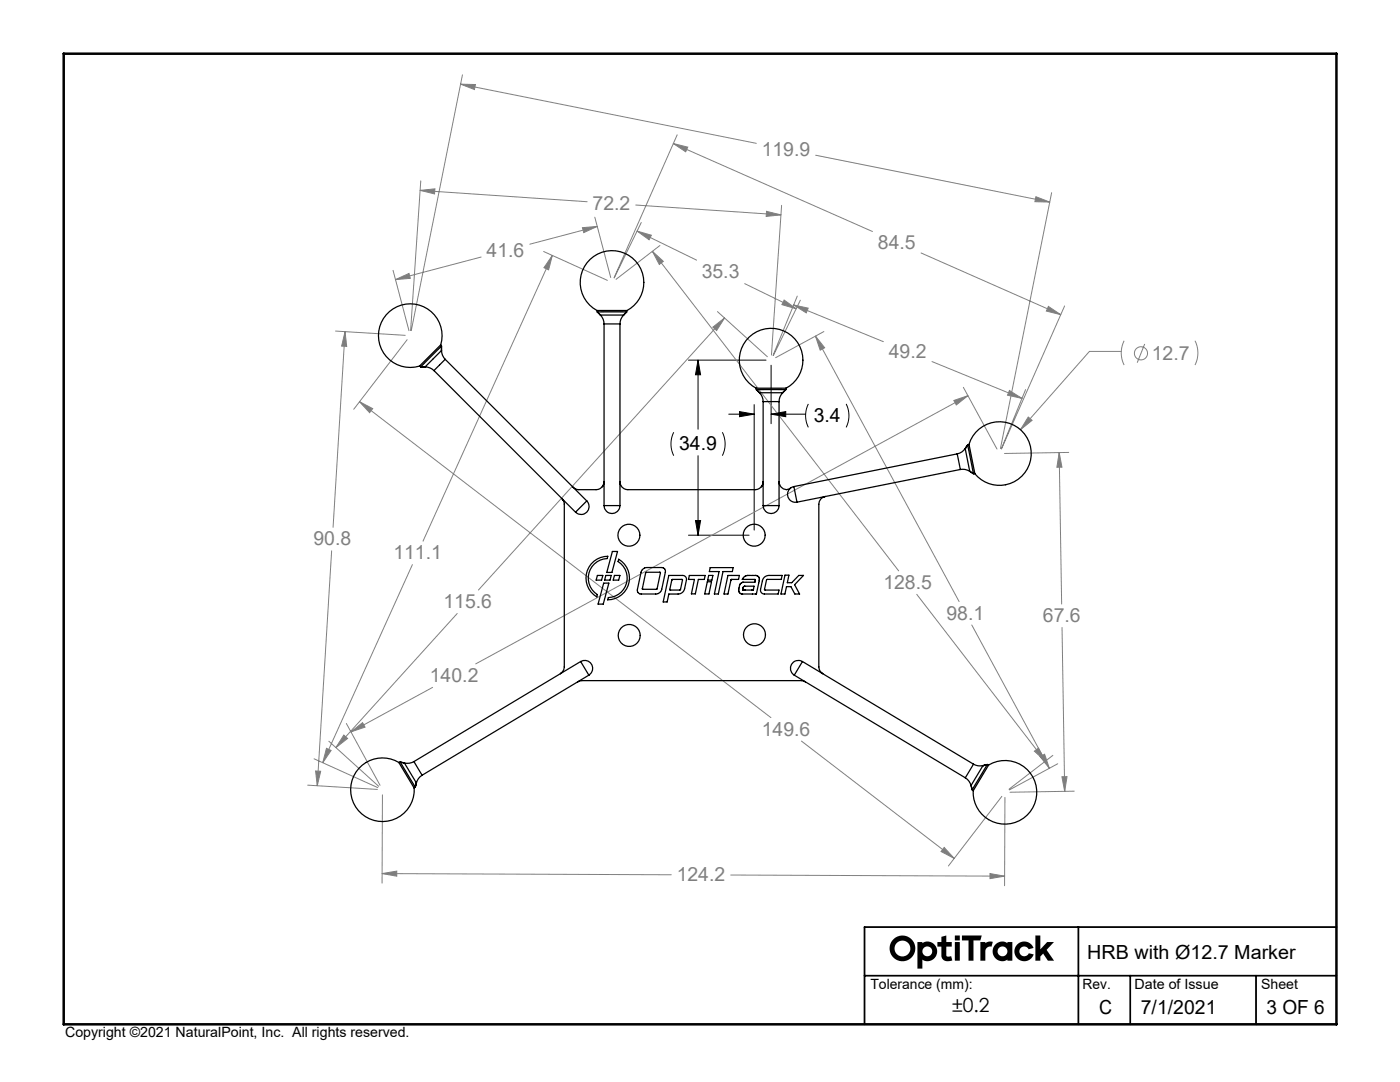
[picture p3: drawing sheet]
<svg xmlns="http://www.w3.org/2000/svg" width="279mm" height="216mm" viewBox="0 0 279 216" stroke-linecap="round" stroke-linejoin="round" font-family="sans-serif">
<path d="M172.5 194.7h94.2M215.2 185v19.4M225.6 194.7v9.7M250.7 194.7v9.7M266.7 185h-94.2v19.4" fill="none" stroke="#000" stroke-width=".35"/>
<path d="M12.7 10.7h254v193.7h-254z" fill="none" stroke="#000" stroke-width=".5"/>
<path d="M178.5 189.3a1.6 1.6 0 0 1 3.2 0 1.6 1.6 0 0 1-3.2 0zM177.5 189.2a2.6 2.6 0 0 0 5.2 0 2.6 2.6 0 0 0-5.2 0zM184.1 189.8a.98 .98 0 0 1 1.9 0 .98 .98 0 0 1-1.9 0zM183.1 188v5.3h1v-1.8l.1 .1a1.93 1.93 0 0 0 2.8-1.8 1.93 1.93 0 0 0-2.9-1.6v-.2zM187.9 186.9v1.1h-.8v.9h.8v1.7a1.44 1.44 0 0 0 2.2 1.1l-.3-.9-.7 .1-.2-.3v-1.7h1v-.9h-1v-1.3zM190.6 188v3.7h.9v-3.7zM190.6 186.7v1h.9v-1zM192 186.7v1h1.3v4h1v-4h1.4l.2-1zM195.7 188v3.7h.9l.1-2.2 .5-.5 .7-.1 .2-1h-.8l-.7 .3v-.2zM199.1 189.8a.98 .98 0 0 1 1.9 0 .98 .98 0 0 1-1.9 0zM198.6 188.5a1.93 1.93 0 0 0-.1 2.6 1.93 1.93 0 0 0 2.6 .4v.2h.9v-3.7h-.9v.2l-.3-.1a1.82 1.82 0 0 0-2.2 .4zM203.1 188.4a1.97 1.97 0 0 0 .3 3.1 1.97 1.97 0 0 0 2.9-1.1l-1-.2-.4 .5-.5 .1-.5-.2-.4-.3v-.8l.5-.6h.8l.5 .5 1-.3-.5-.6-.7-.5a1.96 1.96 0 0 0-2 .4zM206.6 186.7v5h1v-.8l.6-.6 .9 1.4h1.3l-1.5-2.2 1.4-1.5h-1.3l-1.4 1.4v-2.7z" fill-rule="evenodd" fill="#000"/>
<g fill="none" stroke="#808080" stroke-width=".2">
<path d="M91.9 16.8l3 .1-.2 1zM91.9 16.8l59 11.8M92.3 14.9l-10.2 51.1M83.8 38l3-.3-.1 1zM83.8 38l33.4 2.3M84 36.1l-2.1 29.9M134.4 28.6l2.9 .8-.5 .9zM134.4 28.6l39.7 17.6M135.1 26.9l-12.5 28.5M162.8 31l46.7 9.3M206.7 39.3l2.8 1-3-.1zM209.9 38.5l-10.2 51"/>
<path d="M78.4 54l3.2 12M78.9 55.8l2.7-1.2 .3 .9zM96 51.3l-17.1 4.5M108.5 50.2l12.7 5.7M110.2 51l-25.8 57M110.2 51l-.7 2.8-.9-.4zM116.2 45.4l3-.2-2.7 1.2zM118.7 43.3l3.2 12.1M119.2 45.2l-13.5 3.5M126.9 40.9l29 2M127.1 46.1l11.9 5.8M127.1 46.1l2.9 .8-.5 .9z"/>
<path d="M128 44.4l-5.4 11M130.2 50.1l49.1 63.8M130.2 50.1l2.2 2.1-.8 .6zM131.7 49l-8.8 6.7M148.6 56.6l10.3 5M153 42.2l2.9 .7-3 .3zM156 41l-2 29.8M156.5 59.9l2.4 1.7-2.9-.8zM159.1 59.1l-4.8 11.8M159.7 59.9l-5.4 11M183.8 50.5l27.9 12.3M67 66.1l13.9 .8"/>
<path d="M68.9 66.2l.3 2.9h-1zM68.9 66.2l-2.4 39M81.3 67.8l-10.7 13.9M142.3 65.3l2.3-1.8-1.6 2.5zM143.2 62.2l9.9 9M144.6 63.5l-49.1 54.2M158.4 60.9l17.9 7.3M158.4 60.9l2.9 .6-.4 .9zM162.7 67.1l1.9 2.3-.9 .5zM162.7 67.1l28.7 52.9M164.4 66.2l-9.6 5.2M186 72.1l18 7.4"/>
<path d="M190.4 79.9l2.8-.9-2.4 1.8zM192.3 77.3l6.7 12.3M193.2 79l-98.3 53.5M201.5 77.9l2.5 1.6-2.9-.6zM204.7 77.7l-4.9 11.9M209.2 61.1l2.5 1.7-2.9-.7zM212.5 61l-12.6 28.6M223.8 70.1h-6.4l-13.7 15.6M224.3 68a5.4 5.4 0 0 0 0 4.8M228.5 68.6l-1.5 3.8M238.5 68a5.4 5.4 0 0 1 0 4.8M71.8 80.2l82 63"/>
<path d="M71.8 80.2l2.6 1.3-.6 .8zM205.2 83.2l.8 .7-2.3 1.8zM211.4 90.3l.5 2.9h-1zM211.4 90.3l.5 30.2M213.3 90.3l-12.8 .2M66.2 109.9l-2.9 46.9M82.3 112.7l-17.9 39.5M183 118.6l25.6 33.3M86.3 137.2l-16.3 8.8M91.2 122.4l-24.2 26.8M193.9 124.7l15.5 28.6M212 125.2l.5 32.7"/>
<path d="M61.4 156.7l13.9 .8M62.7 151.4l12.7 5.8M63 153.8l1 .1-.7 2.9zM65.2 149.3l.9 .4-1.7 2.5zM65.6 147.9l10 9M68.6 146.7l.8 .7-2.4 1.8zM69.1 144.4l6.7 12.3M70 146l2.4-1.8 .4 .9zM76.3 158.6l-.1 17.6M159.9 147.9l30.5 23.4M199.9 158.9l-10.6 13.9M200.6 159.1l-.1 17.6"/>
<path d="M206.4 149.9l.8-.6 1.4 2.6zM207.6 151l.9-.5 .9 2.8zM210.1 150.7l-8.7 6.8M211.1 152.4l-9.6 5.2M211.9 155h1l-.4 2.9zM214.4 157.9l-12.8 .2M76.3 174.3l2.9-.5v1zM76.3 174.3l57.7 .3M145.8 174.6l54.7 .2M188.4 169.1l2 2.2-2.6-1.4zM197.6 174.3l2.9 .5-2.9 .5z"/>
<circle cx="227.7" cy="70.5" r="1.31"/>
</g>
<g fill="none" stroke="#000" stroke-width=".2">
<path d="M137.4 71.9h15.5M139.3 71.9l.5 2.9h-1zM139.3 71.9v13.8M153.9 72.9v11.6M134.5 86.2a5.2 5.2 0 0 0 0 4.7M139.3 90.9v15.9M144.2 86.2a5.2 5.2 0 0 1 0 4.7M145.4 82.6h5.1M147.6 82.1l2.9 .5-2.9 .5zM150.5 80.7v25.1M153.9 82.6l2.9-.5v1zM153.9 82.6h6.9"/>
<path d="M161.3 80.6a5.2 5.2 0 0 0 0 4.7M168.9 80.6a5.2 5.2 0 0 1 0 4.7M137.4 106.8h12.1M138.8 103.9h1l-.5 2.9z"/>
</g>
<path d="M139.3 71.9l.5 2.9h-1zM138.8 103.9h1l-.5 2.9zM147.6 82.1l2.9 .5-2.9 .5zM153.9 82.6l2.9-.5v1z" fill="#000"/>
<path d="M91.9 16.8l3 .1-.2 1zM206.7 39.3l2.8 1-3-.1zM68.9 66.2l.3 2.9h-1zM63 153.8l1 .1-.7 2.9zM76.3 174.3l2.9-.5v1zM197.6 174.3l2.9 .5-2.9 .5zM70 146l2.4-1.8 .4 .9zM190.4 79.9l2.8-.9-2.4 1.8zM188.4 169.1l2 2.2-2.6-1.4zM71.8 80.2l2.6 1.3-.6 .8zM205.2 83.2l-1.5 2.5 2.3-1.8zM211.4 90.3l.5 2.9h-1zM211.9 155h1l-.4 2.9zM78.9 55.8l2.7-1.2 .3 .9zM116.2 45.4l3-.2-2.7 1.2zM127.1 46.1l2.9 .8-.5 .9zM156.5 59.9l2.4 1.7-2.9-.8zM158.4 60.9l2.9 .6-.4 .9zM201.5 77.9l2.5 1.6-2.9-.6zM153 42.2l2.9 .7-3 .3zM83.8 38l3-.3-.1 1zM65.2 149.3l.9 .4-1.7 2.5zM110.2 51l-.7 2.8-.9-.4zM142.3 65.3l2.3-1.8-1.6 2.5zM68.6 146.7l.8 .7-2.4 1.8zM207.6 151l.9-.5 .9 2.8zM162.7 67.1l1.9 2.3-.9 .5zM206.4 149.9l.8-.6 1.4 2.6zM130.2 50.1l2.2 2.1-.8 .6zM209.2 61.1l2.5 1.7-2.9-.7zM134.4 28.6l2.9 .8-.5 .9z" fill="#808080"/>
<g fill="none" stroke="#000" stroke-width=".25">
<path d="M117.8 51.7a6.3 6.3 0 0 1 9.5 1 6.3 6.3 0 0 1-2.2 9.3h-5.9a6.3 6.3 0 0 1-1.4-10.3zM77.1 62.8a6.3 6.3 0 0 1 7.9-1.4 6.3 6.3 0 0 1 2.9 7.5l-4.1 4.1a6.3 6.3 0 0 1-7.2-2.6 6.3 6.3 0 0 1 .5-7.6zM83.7 73l.3 .2M84 73.2h.9M84.8 73.2a2.5 2.5 0 0 1 1.8 .7M84.8 73.2h-.8M86.6 74l25.5 25.5M87.9 68.8l.2 .2v.9M88.1 69.1l-4.1 4.1M88.1 69.1v.9M88.1 69.9l-3.3 3.3M88.1 69.9a2.5 2.5 0 0 0 .8 1.8"/>
<path d="M88.9 71.7l-2.3 2.3M88.9 71.7l5.8 5.8M94.7 77.6l22.4 22.4M119.2 62.2h5.8l-.6 .7M119.2 62v.2M119.2 62.2l.6 .7M119.2 62.2l.7 .7M119.8 62.9h4.7M119.8 62.9a2.5 2.5 0 0 1 .8 1.7M120.6 64.6h3.1M120.6 64.6v36.3M123.7 64.6v36.3"/>
<path d="M124.5 62.9a2.5 2.5 0 0 0-.8 1.7M125.1 62v.2l-.6 .7M149.5 67.2a6.3 6.3 0 0 1 9.6 1 6.3 6.3 0 0 1-2.3 9.3h-5.7a6 6 0 0 1-3.4-7.1 6.4 6.4 0 0 1 1.8-3.2zM150.9 77.7l.7 .7M150.9 77.5v.2M151 77.7l.6 .7M151.6 78.4h4.6M151.6 78.4a2.5 2.5 0 0 1 .7 1.7M156.2 78.4a2.5 2.5 0 0 0-.7 1.7M156.8 77.7h-5.9M156.8 77.7l-.6 .7M156.8 77.5v.2l-.6 .7"/>
<path d="M112.1 99.5l2.8 2.7M112.2 99.5l.3 .5 .1 .6v32.5l-.3 1-.5 .3M112.2 99.5l.3 .4M114.4 97.2h.1M117.1 100l-2.2 2.2M117.1 100a1.59 1.59 0 0 1 0 2.2 1.59 1.59 0 0 1-2.2 0M120.5 96.6l-.3 .5M120.6 96.1a1.59 1.59 0 0 1-1.6 1.6h-3.5l-.7-.1-.4-.4M123.7 96.1a1.58 1.58 0 0 0 1.6 1.6M123.8 96.6v.1M152.2 96.6l-.3 .5M152.3 80.1h3.2"/>
<path d="M152.3 96.1a1.59 1.59 0 0 1-1.6 1.6h-25.4M152.3 80.1v20.8M155.5 80.1v20.8M155.6 96.7l-.1-.6a1.45 1.45 0 0 0 .7 1.4 1.45 1.45 0 0 0 1.6-.1M157.8 97.4a1.59 1.59 0 0 0-.5 1.9 1.59 1.59 0 0 0 1.8 .9M157.8 97.4l.6-.3 .7 3.1M164.5 99.1h-.1M164.7 99.1a1.57 1.57 0 0 0-1.3 1.5v32.5a1.59 1.59 0 0 0 .8 1.3M191 90.6l.7 3.1M191 90.6l-32.6 6.5M191.7 93.7a2.5 2.5 0 0 1 1.8 .4M191.7 93.7l-32.6 6.5"/>
<path d="M192.6 89.5l.9 4.6M192.6 89.5a2.5 2.5 0 0 1-1.6 1.1M193.1 88.8l1.2 5.7-.8-.5M193.1 88.8l-.5 .7M193.1 88.8l-.5 .8M193.4 88.7l-.3 .1M193.5 94.1l.8 .4h.2M194.7 86.3a6.3 6.3 0 0 1 9.2-.3 6.3 6.3 0 0 1-.2 9.2 6.3 6.3 0 0 1-9.2-.7l-.8-4.3a2.84 2.84 0 0 1 .5-3.2zM118 112.5a4.3 4.3 0 0 1 3.3-1.5l-.1 .5a3.9 3.9 0 0 0-3.7 2.8 3.9 3.9 0 0 0 1.7 4.3l-.1 .5a4.3 4.3 0 0 1-1.1-6.6zM119.2 114.8h1.1l-.2 1h-1.1zM120.5 116.4h1l-1.1 4.1h-1zM120.6 100.9h3.1"/>
<path d="M120.6 100.9a1.59 1.59 0 0 0 1.5 1.6 1.59 1.59 0 0 0 1.6-1.6M120.9 114.8h1.1l-.3 1h-1zM122.2 110h1l-1.1 4.2h-1zM122.6 114.8h1.1l-.2 1h-1.1zM123.5 111.6a4.3 4.3 0 0 1 2 4.9 4.3 4.3 0 0 1-4.2 3.2l.1-.5a3.9 3.9 0 0 0 3.6-2.8 3.9 3.9 0 0 0-1.6-4.4zM128.2 113.6l.9-.4 3 .1 .6 .2 .1 .6-.7 3.5-.5 .7-.6 .2h-3.1l-.6-.3-.1-.6 .7-3.5zM128.9 114.2h2.9l-.7 3.4-2.9-.1zM133.5 114.8h2.7a.76 .76 0 0 1 .8 .9l-.4 1.8a1.33 1.33 0 0 1-1.3 1h-1.8l-.4 1.6h-.7zM134.1 115.7h2.1l-.5 2h-2zM135.8 117.6h.1M137.6 114.8h3.1l-.1 .8h-1.2l-.6 2.9h-.8l.6-2.9h-1.2zM141.2 116.1h.8l-.5 2.4h-.9z"/>
<path d="M141.4 114.8h.9l-.2 1h-.9zM141.7 113.3h4.6l-.1 .8h-1.9l-.9 4.4h-.8l.9-4.4h-1.9zM145.3 114.8h2.3l-.2 .8-1.5 .1-.6 2.8h-.8zM148.4 117.1l.2-.1h1.9l-.1 .6-.2 .1h-1.9zM148.4 115.2l.8-.4h1.7l.5 .3 .2 .6-.6 2.8h-2.9l-.5-.3-.2-.4 .2-.8 .1-.4 .3-.3 .3-.1h2.3l.1-.6h-2.6zM150.2 117.7h.1M151.5 115.7h.1M152.3 100.9h3.2M152.3 100.9a1.59 1.59 0 0 0 1.6 1.6 1.59 1.59 0 0 0 1.6-1.6M152.5 115.3l.7-.5h2.9l-.2 .8h-2.7l-.2 .2-.4 1.9h2.9l-.2 .8h-2.8a.76 .76 0 0 1-.7-.9l.4-1.7zM156.7 114.8h.7l-.3 1.5h.9l1.4-1.5h1l-1.8 1.9 1 1.8h-1l-.8-1.4h-.8l-.4 1.4h-.7zM112.2 134.2l-.2 .1"/>
<path d="M115.3 136l-31.1 18.7M115.3 136l.8-.2h43.8l.8 .2M115.9 132l1.6 2.7M115.9 132a1.59 1.59 0 0 1 2.2 .5 1.59 1.59 0 0 1-.6 2.2M115.9 132l-33.3 20M117.5 134.7l-2.2 1.3M158.5 134.7l34.1 20.5M160.1 132l-1.6 2.7M160.1 132a1.59 1.59 0 0 0-2.1 .5 1.59 1.59 0 0 0 .5 2.2M160.1 132l34.2 20.5M163.9 134.2l.2 .2M71.6 153.3a6.1 6.1 0 0 1 8.1-1l2.1 3.6a2.9 2.9 0 0 1 .7 3.2 6.3 6.3 0 0 1-9.2 4.1 6.3 6.3 0 0 1-1.7-9.9z"/>
<path d="M79.6 152.2l.3-.2 .8 .2M80.7 152.2l2.4 4M80.7 152.3l-.8-.2 3 5M82.6 152a2.5 2.5 0 0 1-1.9 .2M82.6 152l1.6 2.7M82.9 157.1l-.3 .1M83.1 156.2l-.2 .8M83.1 156.2l-.2 .9M84.2 154.7a2.5 2.5 0 0 0-1.1 1.5M192.6 155.2a2.5 2.5 0 0 1 1.2 1.5M193.8 156.7l.2 .9 .2 .1M194.3 152.5l-1.7 2.7"/>
<path d="M194.3 152.5a2.5 2.5 0 0 0 1.9 .3M196.2 152.8l.8-.2-.9 .2M196.2 152.8l-2.4 3.9M197 152.5l-3 5.1-.2-.9M197 152.5l.3 .2M197 152.5l-.8 .3M197.3 152.6a6.3 6.3 0 0 1 9.3 3.3 6.3 6.3 0 0 1-5.1 8.5 6.3 6.3 0 0 1-7.3-6.6z"/>
<circle cx="125.5" cy="106.8" r="2.19"/>
<circle cx="150.5" cy="106.8" r="2.19"/>
<circle cx="125.6" cy="126.8" r="2.19"/>
<circle cx="150.6" cy="126.7" r="2.19"/>
</g>
<g font-size="3.9" fill="#808080">
<text x="152" y="31.1">119.9</text>
<text x="118.3" y="41.8">72.2</text>
<text x="97.1" y="51.3">41.6</text>
<text x="175.2" y="49.6">84.5</text>
<text x="140" y="55.5">35.3</text>
<text x="177.4" y="71.4">49.2</text>
<text x="229.9" y="71.8">12.7</text>
<text x="62.6" y="108.8">90.8</text>
<text x="78.5" y="111.6">111.1</text>
<text x="176.3" y="117.5">128.5</text>
<text x="88.5" y="121.3">115.6</text>
<text x="188.9" y="123.6">98.1</text>
<text x="208.1" y="124.1">67.6</text>
<text x="85.8" y="136.1">140.2</text>
<text x="152" y="146.8">149.6</text>
<text x="135.1" y="175.9">124.2</text>
</g>
<g font-size="3.9">
<text x="135.5" y="89.9">34.9</text>
<text x="162.4" y="84.2">3.4</text>
<text x="217" y="191.4">HRB with Ø12.7 Marker</text>
<text x="190" y="201.9">±0.2</text>
<text x="219.4" y="202.3">C</text>
<text x="227.7" y="202.3">7/1/2021</text>
<text x="252.8" y="202.3">3 OF 6</text>
</g>
<g font-size="2.8">
<text x="173.7" y="197.4">Tolerance (mm):</text>
<text x="216" y="197.4">Rev.</text>
<text x="226.4" y="197.4">Date of Issue</text>
<text x="251.7" y="197.4">Sheet</text>
<text x="13" y="207">Copyright ©2021 NaturalPoint, Inc. All rights reserved.</text>
</g>
</svg>
